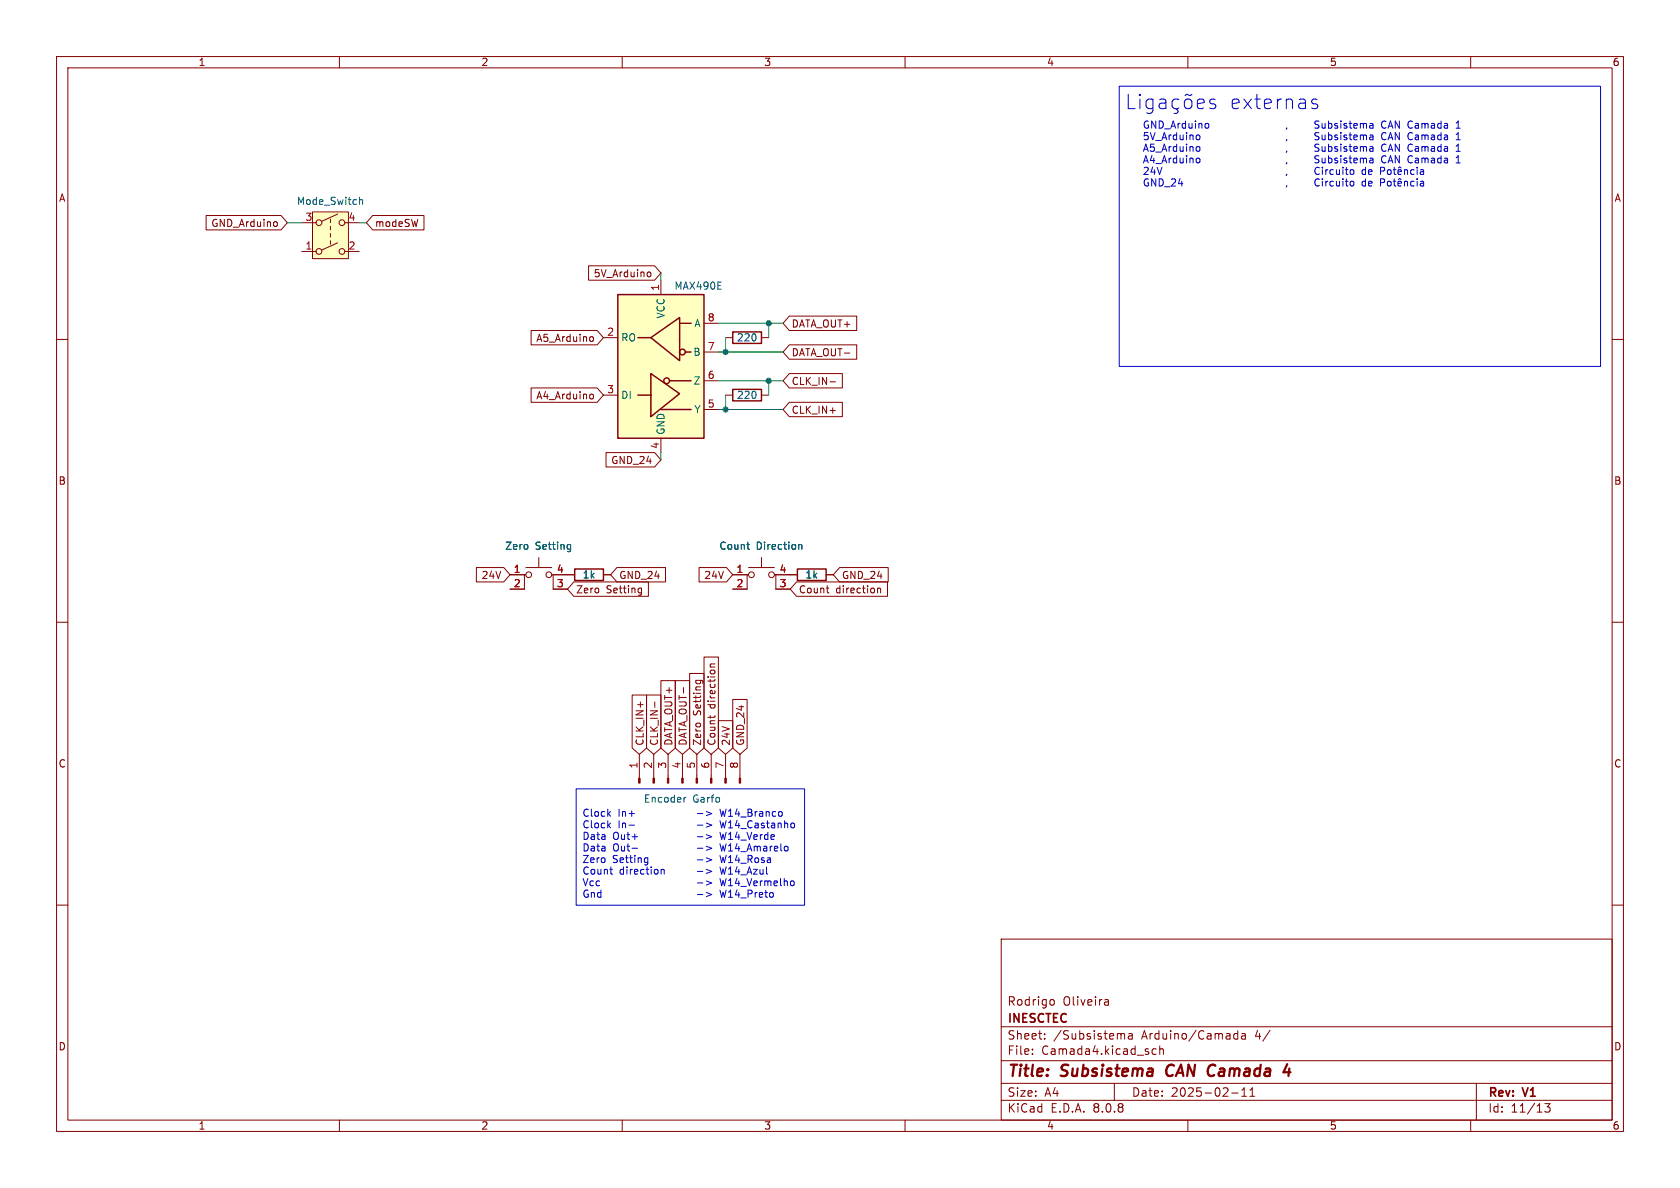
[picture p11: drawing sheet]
<svg xmlns="http://www.w3.org/2000/svg" width="297mm" height="210mm" viewBox="0 0 297 210" stroke-linecap="round" stroke-linejoin="round" font-family="sans-serif">
<g fill="none" stroke="#840000" stroke-width=".18">
<path d="M10 10h277v190h-277zM12 12h273v186h-273zM60 10v2M110 10v2M160 10v2M210 10v2M260 10v2M10 60h2M285 60h2M95.2 98.6v1.7M10 110h2M90.2 101.6h2.5"/>
<path d="M93 101.6h-.3v2.5h-2.5M93 100.3h4.5M97.5 101.6h.3v2.5h2.5M97.8 101.6h3.8M106.7 101.6h1.2M285 110h2M10 160h2M177 166h108v32h-108zM185.9 176.7l.3 .1 .2 .2-.1 .6-.4 .1M195.5 176.7h.2l.3 .2v.8M196 177.6l-.5 .1M196 177.1h-.5"/>
<path d="M285 160h2M60 198v2M110 198v2M160 198v2M177 194.5h108M177 191.5h108M177 187.5h108M177 181.5h108M182.5 186.3v.1M182.5 185.5v.1M184.7 183.6v.1M184.7 182.8v.1"/>
<path d="M197 191.5v3M198.4 182.7l.3 .1 .1 .1v.8M199.5 182.8h.6l.1 .9M200.2 183.1h-.5a.29 .29 0 0 0-.2 .3 .29 .29 0 0 0 .2 .3l.5-.1M204.4 185.5l-.4-.1-.3 .3v.4l.1 .2h.6M205 185.5l.2-.1 .4 .1 .1 .9M205 184.9v1.5M210 198v2M217.7 193.2h1.2M218.2 183.6l.2 .1 .4-.1M218.8 182.8l-.4-.1-.2 .1M218.8 182.2v1.5"/>
<path d="M219.5 182.8h.6l.1 .9M219.5 193.8h.9M219.5 192.7l.5-.4v1.5M220.2 183.1h-.5a.29 .29 0 0 0-.2 .3 .29 .29 0 0 0 .2 .3l.5-.1M221 193.8h.8M221 192.7l.4-.4v1.5M260 198v2M261 191.5v6.5M273.1 195.1h.9l-.5 .6 .5 .1v.7l-.3 .1h-.4l-.2-.1"/>
<circle cx="93.5" cy="101.6" r=".51"/>
<circle cx="97" cy="101.6" r=".51"/>
</g>
<path d="M206.5 188.5a1.27 1.27 0 0 0 0 1.6M227.6 188.1l-.7 1.4h1.2M227.9 188.9l-.1 1.3" fill="none" stroke="#840000" stroke-width=".4"/>
<path d="M101.6 100.6h5.1v2h-5.1z" fill="none" stroke="#840000" stroke-width=".25"/>
<path d="M100.5 96.3h.4M100.9 96.3v1l-.3 .2M100.9 97l-.4 .1" fill="none" stroke="#006464" stroke-width=".18"/>
<path d="M109.2 52.1h15.3v25.4h-15.3z" fill="#ffffc2"/>
<g fill="none" stroke="#840000" stroke-width=".25">
<path d="M109.2 52.1h15.3v25.4h-15.3zM112.8 59.7h2.3M115.1 59.7l5-3.6v7.7zM120.1 57.2h2.1M129.5 58.7h5.1v2h-5.1zM112.8 69.9h2.3M115.1 66l5 3.6-5 4.1zM116.8 72.4h5.4M118.4 67.3h3.8M121.2 62.2h1M129.5 68.8h5.1v2.1h-5.1zM141 100.6h5v2h-5z"/>
<circle cx="117.9" cy="67.3" r=".51"/>
<circle cx="120.7" cy="62.2" r=".51"/>
</g>
<g fill="none" stroke="#840000" stroke-width=".18">
<path d="M106.7 59.7h2.5M116.8 49.5v2.6M124.5 57.2h2.5M128.3 59.7h1.2M134.6 59.7h1.3M106.7 69.9h2.5M116.8 77.5v2.5M124.5 72.4h2.5M124.5 67.3h2.5M124.5 62.2h2.5M128.3 69.9h1.2M134.6 69.9h1.3"/>
<path d="M139.7 101.6h1.3M146 101.6h1.3"/>
</g>
<path d="M55.2 37.5h6.4v8.2h-6.4z" fill="#ffffc2"/>
<g fill="none" stroke="#840000" stroke-width=".18">
<path d="M36.4 38.1h13.3l1.1 1.3-1.1 1.2h-13.3zM48.8 39.2l.2 .2v.4l-.2 .2M53.3 39.4h2.6M55.2 37.5h6.4v8.2h-6.4zM58.4 38.7v.7M59.7 37.8l-2.8 1.3M61 39.4h2.5M65.9 38.1h9.1v2.5h-9.1l-1.1-1.2zM53.3 44.5h2.6M58.4 40v.6M58.4 41.3v.6M58.4 42.5v.7"/>
<path d="M59.7 42.9l-2.8 1.3M61 44.5h2.5M93.9 58.4h11.7l1.1 1.3-1.1 1.3h-11.7zM104.1 47h11.6l1.1 1.3-1.1 1.2h-11.6zM104.5 59.5l.3 .1 .1 .2-.1 .4-.3 .2M114.6 48.1h.3l.2 .2-.1 .5-.4 .1M139.5 55.9h12v2.5h-12l-1.1-1.2zM93.9 68.6h11.7l1.1 1.3-1.1 1.2h-11.7zM104.5 69.7h.3l.1 .2-.1 .5-.3 .1M139.5 61h12v2.5h-12l-1.1-1.3zM139.5 71.1h9.4v2.6h-9.4l-1.1-1.3zM139.5 66h9.4v2.6h-9.4l-1.1-1.3z"/>
<path d="M146.7 72.6h1M146.7 67.5h1M107.1 80h8.6l1.1 1.3-1.1 1.3h-8.6zM134.6 98.6v1.7M84.2 100.3h4.9l1.1 1.3-1.1 1.3h-4.9zM90.2 101.6h2.5M90.2 104.1h2.5M97.8 101.6h3.8M97.8 104.1h2.5M101.4 102.9h13.2v2.5h-13.2l-1.1-1.3zM106.7 101.6h1.2M109.1 100.3h8.6v2.6h-8.6l-1.2-1.3z"/>
<path d="M113 104h.4M113.4 104.7l-.4 .1M113.4 104v1l-.2 .2M121.9 119.1h2.6v13.1l-1.3 1.2-1.3-1.2zM123.6 100.3h4.8l1.1 1.3-1.1 1.3h-4.8zM124.5 116.1h2.5v16.1l-1.3 1.2-1.2-1.2zM125.6 117.9h.8M126.4 117.4h-.8v.3l.1 .2M129.5 101.6h2.6M132.3 101.6h-.2v2.5h-2.6M132.3 100.3h4.6M136.9 101.6h.3v2.5h2.5"/>
<path d="M137.2 101.6h3.8M140.8 102.9h16.1v2.5h-16.1l-1.1-1.3zM146 101.6h1.3M146.1 104h.5M146.4 104.8h.2M148.4 100.3h8.6v2.6h-8.6l-1.1-1.3zM155.1 104.1l.2-.1h.3l.1 .8M155.1 104v.8M111.8 122.9h2.5v9.3l-1.3 1.2-1.2-1.2zM113 133.4v4.2M113.2 124.1v.9M114.3 122.9h2.5v9.3l-1.2 1.2-1.3-1.2z"/>
<path d="M115.6 133.4v4.2M115.8 124.1v.9M116.8 120.3h2.6v11.9l-1.3 1.2-1.3-1.2zM118.1 133.4v4.2M119.4 120.3h2.5v11.9l-1.3 1.2-1.2-1.2zM120.6 133.4v4.2M123 120.3h1l.3 .2M123.1 120.3l-.1 .3M123.2 133.4v4.2M123.8 120.3l.1 .3M125.6 126.5v.5M125.7 133.4v4.2"/>
<path d="M126.4 126.5l-.1 .2M127 127.4h2.5v4.8l-1.2 1.2-1.3-1.2zM128.3 133.4v4.2M129.5 123.6h2.6v8.6l-1.3 1.2-1.3-1.2zM130.8 133.4v4.2"/>
<circle cx="56.4" cy="39.4" r=".51"/>
<circle cx="60.5" cy="39.4" r=".51"/>
<circle cx="56.4" cy="44.5" r=".51"/>
<circle cx="60.5" cy="44.5" r=".51"/>
<circle cx="132.8" cy="101.6" r=".51"/>
<circle cx="136.4" cy="101.6" r=".51"/>
</g>
<path d="M63.6 34.9v1.2M63.6 35.4l.1-.1 .3 .1 .1 .7M100.5 96.3h.4M100.9 97l-.4 .1M100.9 96.3v1l-.3 .2M132 96.3h.5M132.3 97l.2 .1M141.2 96.4l.2-.1h.3l.1 .8M141.2 96.3v.8M121.3 141l-.4 .2" fill="none" stroke="#006464" stroke-width=".18"/>
<g fill="#840000" stroke="#840000" stroke-width=".18">
<path d="M130.7 137.6h.2v.8h-.2z"/>
<path d="M128.1 137.6h.3v.8h-.3z"/>
<path d="M125.6 137.6h.3v.8h-.3z"/>
<path d="M123.1 137.6h.2v.8h-.2z"/>
<path d="M120.5 137.6h.3v.8h-.3z"/>
<path d="M118 137.6h.2v.8h-.2z"/>
<path d="M115.4 137.6h.3v.8h-.3z"/>
<path d="M112.9 137.6h.3v.8h-.3z"/>
</g>
<g fill="none" stroke="#0000c2" stroke-width=".18">
<path d="M197.9 15.2h85.1v49.6h-85.1zM199.5 16.7v2.5h1.2M201.5 16.7v.2M201.5 17.5v1.7M201.5 16.7l-.1 .1 .1 .1M201.5 16.7l.1 .1-.1 .1M203.8 17.6l-.7-.1-.5 .5v.7l.2 .4 .3 .1 .7-.1M203.8 17.5v2.1a.69 .69 0 0 1-1.1 .3M205 17.6l.3-.1 .7 .1 .1 .3v1.3M206.1 18.1l-.8 .1a.5 .5 0 0 0-.4 .5 .5 .5 0 0 0 .4 .5l.8-.1M207.9 19.3l.4 .4-.1 .2-.6 .2M208.4 17.6l-.7-.1-.5 .5v.7l.2 .4 .3 .1 .7-.1"/>
<path d="M209.5 17.8a.69 .69 0 0 1 .7-.3 .69 .69 0 0 1 .5 .5v.7a.69 .69 0 0 1-.7 .5 .69 .69 0 0 1-.6-.5v-.7zM210.7 16.7l-.4 .2-.4-.2-.4 .2M211.7 18.4l1.2-.3-.1-.5-.8-.1-.3 .4v.9l.1 .3 .2 .1 .8-.1M214.8 17.6l-.6-.1-.3 .4 .1 .3 .8 .3 .1 .2-.1 .4-.2 .1-.7-.1M232 18.2l.8 .3 .2 .3-.4 .4-.7-.1M232 17.6l.2-.1 .6 .1M211.7 25.9l.3 .1 .1 .1v.5l-.4 .2M211.7 27.9l.3 .1 .1 .2v.5l-.4 .1M211.9 23.9l.2 .2v.4l-.1 .1-.3 .1M213.5 21.8l.2 .3v.3l-.2 .3M227.5 22.6l-.1 .2M227.5 24.6l-.1 .3"/>
<path d="M227.5 26.7l-.1 .2M227.5 28.7l-.1 .3M227.5 30.8l-.1 .2M227.5 32.8l-.1 .3M233.2 21.5l-.5-.1-.2 .1v.4l.6 .2 .1 .3-.3 .3-.5-.1M233.2 23.5l-.5-.1-.2 .2v.3l.6 .3 .1 .3-.3 .2-.5-.1M233.2 25.5h-.5l-.2 .1v.4l.6 .2 .1 .3-.3 .3-.5-.1M233.2 27.6l-.5-.1-.2 .1v.4l.6 .3 .1 .3-.3 .2-.5-.1M233.7 21.8l.1 .8 .3 .1 .2-.2M233.7 23.9l.1 .7 .3 .1 .2-.1M233.7 25.9l.1 .8 .3 .1 .2-.2M233.7 27.9l.1 .8 .3 .1 .2-.1"/>
<path d="M234.3 21.8v.9M234.3 23.9v.8M234.3 25.9v.9M234.3 27.9v.9M234.9 21.9l.3-.1 .3 .3-.1 .5h-.5M234.9 21.4v1.3M234.9 23.4v1.3M234.9 25.5v1.3M234.9 27.5v1.3M234.9 23.9h.3l.3 .2-.1 .5h-.5M234.9 26l.3-.1 .3 .2-.1 .6h-.5M234.9 28l.3-.1 .3 .3-.1 .5h-.5"/>
<path d="M235.7 30.1l-.3-.1-.3 .2 .1 .6h.5M236.3 30v.8h.3l.2-.1M236.4 21.9l-.3-.1-.1 .2v.2l.4 .1v.3h-.4M236.4 23.9h-.3l-.1 .1v.2l.4 .1v.3h-.4M236.4 26l-.3-.1-.1 .2v.2l.4 .1v.3h-.4M236.4 28l-.3-.1-.1 .2v.2l.4 .1v.3h-.4M236.8 30v.8M237 21.4v.1M237 21.8v.9M237 23.4v.2M237 23.9v.8M237 25.5v.1"/>
<path d="M237 25.9v.9M237 27.5v.1M237 27.9v.9M237.4 29.6v.1M237.4 30v.8M237.8 30h.5M238 29.6v1.1l.3 .1M238.1 21.9l-.3-.1-.2 .2 .1 .2 .4 .1v.3h-.5M238.1 23.9h-.3l-.2 .1 .1 .2 .4 .1v.3h-.5M238.1 26l-.3-.1-.2 .2 .1 .2 .4 .1v.3h-.5M238.1 28l-.3-.1-.2 .2 .1 .2 .4 .1v.3h-.5M238.5 21.8h.5"/>
<path d="M238.5 23.9h.5M238.5 25.9h.5M238.5 27.9h.5M238.7 21.4v1.1l.3 .2M238.7 23.4v1.1l.3 .2M238.7 25.5v1.1l.3 .2M238.7 27.5v1.1l.3 .2M238.7 32.3l.2-.3 .3 .1 .1 .2-.1 .5-.3 .1-.2-.3M238.7 30.1l.2-.1 .4 .1v.5l-.1 .2h-.3l-.2-.1zM239.3 22.2l.6-.1v-.2l-.4-.1-.2 .2 .1 .6h.5M239.3 24.3l.6-.1v-.3h-.4l-.2 .1 .1 .6h.5M239.3 26.3l.6-.1v-.2l-.4-.1-.2 .2 .1 .6h.5"/>
<path d="M239.3 28.4l.6-.1v-.3l-.4-.1-.2 .2 .1 .6h.5M240.5 21.9l.4-.1 .1 .2M240.5 21.8v.9M240.5 23.9v.8M240.5 25.9v.9M240.5 27.9v.9M240.5 24l.4-.1 .1 .1M240.5 26l.4-.1 .1 .2M240.5 28.1l.4-.2 .1 .2M241 22l.2-.2 .3 .1 .1 .8M241 22v.7M241 24v.7"/>
<path d="M241 26.1v.7M241 28.1v.7M241 24l.2-.1h.3l.1 .8M241 26.1l.2-.2 .3 .1 .1 .8M241 28.1l.2-.2 .3 .1 .1 .8M241.3 30l-.4 .1-.1 .1 .1 .5 .4 .1M241.4 32.1l-.4-.1-.2 .3 .1 .5h.5M241.4 31.6v1.3M241.9 32.5l.6-.2v-.2l-.4-.1-.2 .2 .1 .6h.5M242.2 21.9h.5v.8M242.2 26h.5v.8M242.2 23.9h.5v.8"/>
<path d="M242.2 28h.5v.8M242.7 22.1l-.4 .1-.2 .2 .2 .3 .4-.1M242.7 26.2l-.4 .1-.2 .1 .2 .4 .4-.1M242.7 24.2h-.4l-.2 .2 .2 .3 .4-.1M242.7 28.3h-.4l-.2 .2 .2 .3 .4-.1M244.1 32.3l.6-.1 .1-.2-.1-.3-.6-.1v1.3M244.8 29.8l-.1 .4h-.6M245.3 30.1l.2-.1 .4 .1v.5l-.1 .2h-.3l-.2-.1zM246.3 30h.5M246.5 29.6v1.1l.3 .1M247.1 30.4l.6-.1v-.2l-.4-.1-.2 .2 .1 .6h.5M248.3 30.1l.2-.1 .3 .1v.7"/>
<path d="M248.3 32.2l.2-.2 .3 .1v.8M248.3 30v.8M248.3 32v.9M250 30.1l-.4-.1-.2 .2 .1 .6h.5M250 32.1l-.4-.1-.2 .3 .1 .5h.5M250.5 30v.8M250.5 31.6v.1M250.5 32v.9M251.1 30.1h.5l.1 .7M251.1 32.1h.5l.1 .8M251.7 30.3l-.4 .1-.2 .1 .2 .3h.4M251.7 32.3l-.4 .1-.2 .2 .2 .3 .4-.1"/>
<path d="M101.9 139.4h40.3v20.6h-40.3zM107.6 143.8l.3 .5M107.6 145.9l.3 .4M107.9 143.5l-.5 .4M107.9 145.5l-.5 .5M108.2 154.5h.1M111.2 145.9h1M111.7 150h1M114.2 151.6l.3 .1M114.5 151.6v1.1l-.2 .2M114.5 152.4l-.3 .1M123.3 143.8h1"/>
<path d="M123.3 145.9h1M123.3 147.9h1M123.3 150h1M123.3 152h1M123.3 154h1M123.3 156.1h1M123.3 158.1h1M124.9 143.5l.9 .3-.9 .4M124.9 145.5l.9 .4-.9 .3M124.9 147.5l.9 .4-.9 .4M124.9 149.6l.9 .4-.9 .3M124.9 153.7l.9 .3-.9 .4"/>
<path d="M124.9 155.7l.9 .4-.9 .4M124.9 157.8l.9 .3-.9 .4M127.3 143l.3 1.3M127.3 145.1l.3 1.2M127.3 147.1l.3 1.3 .2-.9 .3 .9M127.3 149.2l.3 1.2 .2-.9 .3 .9M127.3 153.3l.3 1.2 .2-.9 .3 .9 .3-1.2M135.1 151.7l-.3-.1-.2 .2 .1 .2 .4 .1v.3h-.5M135.7 151.7h.5v.8M136.2 151.9l-.4 .1-.2 .2 .2 .3 .4-.1M136.6 157.8l.1 .2-.1 .6M139.9 155.8l.3-.1 .2 .3v.3l-.2 .3-.3-.1-.2-.2z"/>
</g>
<path d="M50.8 39.4h2.5M63.5 39.4h1.3M116.8 48.3v1.2M127 57.2h11.4M128.3 59.7v2.5M135.9 57.2v2.5M127 62.2h11.4M127 67.3h11.4M127 72.4h11.4M128.3 69.9v2.5M135.9 67.3v2.6M116.8 80v1.3" fill="none" stroke="#009600" stroke-width=".18"/>
<g fill="#009600" stroke="#009600" stroke-width=".18">
<circle cx="135.9" cy="67.3" r=".46"/>
<circle cx="128.3" cy="72.4" r=".46"/>
<circle cx="135.9" cy="57.2" r=".46"/>
<circle cx="128.3" cy="62.2" r=".46"/>
</g>
<text font-size="3.5" fill="#0000c2" x="217.3" y="19.5">externas</text>
<g font-size="2.8" fill="#840000">
<text x="178" y="190.9">Title:</text>
<text x="187.7" y="190.9">Subsistema</text>
<text x="207" y="190.9">CAN Camada</text>
</g>
<g font-size="2.1" fill="#840000">
<text x="178" y="178">Rodrigo</text>
<text x="187.9" y="178">Oliveira</text>
<text x="178" y="184">Sheet:</text>
<text x="178" y="181.2">INESCTEC</text>
<text x="186.2" y="184">/Subsistema</text>
<text x="201.9" y="184">Arduino/Camada</text>
<text x="222" y="184">4/</text>
<text x="178" y="186.7">File:</text>
<text x="184.1" y="186.7">Camada4.kicad_sch</text>
<text x="178" y="196.9">KiCad</text>
<text x="178" y="194.1">Size:</text>
<text x="184.7" y="194.1">A4</text>
<text x="185.7" y="196.9">E.D.A.</text>
<text x="193.3" y="196.9">8.0.8</text>
<text x="200" y="194.1">Date:</text>
<text x="207" y="194.1">2025-02-11</text>
<text x="263" y="194.3">Rev:</text>
<text x="263" y="196.9">Id:</text>
<text x="267.1" y="196.9">11/13</text>
<text x="269.4" y="194.3">V1</text>
</g>
<g font-size="1.8" fill="#840000">
<text x="35" y="11.9">1</text>
<text x="85" y="11.9">2</text>
<text x="135" y="11.9">3</text>
<text x="185" y="11.9">4</text>
<text x="235" y="11.9">5</text>
<text x="285" y="11.9">6</text>
<text x="10.3" y="35.9">A</text>
<text x="285.3" y="35.9">A</text>
<text x="37.3" y="40.3">GND_Arduino</text>
<text x="66.2" y="40.3">modeSW</text>
<text x="104.9" y="49.2">5V_Arduino</text>
<text x="139.9" y="58.1">DATA_OUT+</text>
<text x="94.7" y="60.6">A5_Arduino</text>
<text x="139.9" y="63.2">DATA_OUT-</text>
<text x="94.7" y="70.8">A4_Arduino</text>
<text x="139.9" y="68.3">CLK_IN-</text>
<text x="139.9" y="73.3">CLK_IN+</text>
<text x="108" y="82.2">GND_24</text>
<text x="10.3" y="85.9">B</text>
<text x="285.3" y="85.9">B</text>
<text x="85" y="102.6">24V</text>
<text x="101.8" y="105.1">Zero</text>
<text x="107.2" y="105.1">Setting</text>
<text x="109.4" y="102.6">GND_24</text>
<text x="124.4" y="102.6">24V</text>
<text x="141.1" y="105.1">Count</text>
<text x="147.7" y="105.1">direction</text>
<text x="148.7" y="102.6">GND_24</text>
<text x="126.7" y="125.3" transform="rotate(-90 126.7 125.3)">direction</text>
<text x="114" y="131.9" transform="rotate(-90 114 131.9)">CLK_IN+</text>
<text x="116.5" y="131.9" transform="rotate(-90 116.5 131.9)">CLK_IN-</text>
<text x="119.1" y="131.9" transform="rotate(-90 119.1 131.9)">DATA_OUT+</text>
<text x="121.6" y="131.9" transform="rotate(-90 121.6 131.9)">DATA_OUT-</text>
<text x="124.1" y="131.9" transform="rotate(-90 124.1 131.9)">Zero</text>
<text x="124.1" y="126.5" transform="rotate(-90 124.1 126.5)">Setting</text>
<text x="126.7" y="131.9" transform="rotate(-90 126.7 131.9)">Count</text>
<text x="129.2" y="131.9" transform="rotate(-90 129.2 131.9)">24V</text>
<text x="131.8" y="131.9" transform="rotate(-90 131.8 131.9)">GND_24</text>
<text x="10.3" y="135.9">C</text>
<text x="285.3" y="135.9">C</text>
<text x="10.3" y="185.9">D</text>
<text x="285.3" y="185.9">D</text>
<text x="35" y="199.9">1</text>
<text x="85" y="199.9">2</text>
<text x="135" y="199.9">3</text>
<text x="185" y="199.9">4</text>
<text x="235" y="199.9">5</text>
<text x="285" y="199.9">6</text>
</g>
<g font-size="1.8" fill="#0000c2">
<text x="201.9" y="23.1">GND_Arduino</text>
<text x="244.1" y="23.1">CAN Camada</text>
<text x="257.7" y="23.1">1</text>
<text x="201.9" y="25.1">5V_Arduino</text>
<text x="201.9" y="27.2">A5_Arduino</text>
<text x="201.9" y="29.2">A4_Arduino</text>
<text x="244.1" y="25.1">CAN Camada</text>
<text x="244.1" y="27.2">CAN Camada</text>
<text x="244.1" y="29.2">CAN Camada</text>
<text x="257.7" y="25.1">1</text>
<text x="257.7" y="27.2">1</text>
<text x="257.7" y="29.2">1</text>
<text x="201.9" y="31.2">24V</text>
<text x="201.9" y="33.3">GND_24</text>
<text x="206.6" y="31.2">,</text>
<text x="228.4" y="31.2">Circuito</text>
<text x="232.2" y="33.3">Circuito</text>
<text x="241.7" y="31.2">de</text>
<text x="245.5" y="33.3">de</text>
<text x="102.9" y="144.6">Clock</text>
<text x="102.9" y="146.6">Clock</text>
<text x="102.9" y="148.7">Data</text>
<text x="108.3" y="148.7">Out+</text>
<text x="109.2" y="144.6">In+</text>
<text x="109.2" y="146.6">In-</text>
<text x="127.9" y="144.6">W14_Branco</text>
<text x="127.9" y="146.6">W14_Castanho</text>
<text x="128.5" y="148.7">W14_Verde</text>
<text x="102.9" y="150.7">Data</text>
<text x="102.9" y="152.8">Zero</text>
<text x="102.9" y="154.8">Count</text>
<text x="108.3" y="152.8">Setting</text>
<text x="108.3" y="150.7">Out-</text>
<text x="109.5" y="154.8">direction -&gt;</text>
<text x="125.2" y="152.8">W14_Rosa</text>
<text x="128.5" y="150.7">W14_Amarelo</text>
<text x="128.7" y="154.8">W14_Azul</text>
<text x="102.9" y="156.9">Vcc</text>
<text x="102.9" y="158.9">Gnd</text>
<text x="126.6" y="156.9">W14_Vermelho</text>
<text x="127.2" y="158.9">W14_Preto</text>
</g>
<g font-size="1.8" fill="#006464">
<text x="52.4" y="36.4">Mode_Switch</text>
<text x="119.1" y="51.4">MAX490E</text>
<text x="117.7" y="56.4" transform="rotate(-90 117.7 56.4)">VCC</text>
<text x="122.7" y="58">A</text>
<text x="109.7" y="60.6">RO</text>
<text x="122.5" y="63.1">B</text>
<text x="130.2" y="60.6">220</text>
<text x="109.7" y="70.7">DI</text>
<text x="122.5" y="68.2">Z</text>
<text x="130.2" y="70.7">220</text>
<text x="117.7" y="77" transform="rotate(-90 117.7 77)">GND</text>
<text x="122.7" y="73.3">Y</text>
<text x="89.2" y="97.4">Zero</text>
<text x="94.6" y="97.4">Setting</text>
<text x="127.1" y="97.4">Count</text>
<text x="133.7" y="97.4">Direction</text>
<text x="102.9" y="102.5">1k</text>
<text x="142.3" y="102.5">1k</text>
<text x="113.7" y="142.1">Encoder</text>
<text x="122.5" y="142.1">Garfo</text>
</g>
<g font-size="1.8" fill="#a90000">
<text x="53.9" y="39.1">3</text>
<text x="61.5" y="39.1">4</text>
<text x="53.9" y="44.2">1</text>
<text x="61.5" y="44.2">2</text>
<text x="116.6" y="51.5" transform="rotate(-90 116.6 51.5)">1</text>
<text x="107.2" y="59.4">2</text>
<text x="125" y="56.9">8</text>
<text x="125" y="62">7</text>
<text x="107.2" y="69.6">3</text>
<text x="125" y="67.1">6</text>
<text x="125" y="72.1">5</text>
<text x="116.6" y="79.4" transform="rotate(-90 116.6 79.4)">4</text>
<text x="90.7" y="101.3">1</text>
<text x="98.4" y="101.3">4</text>
<text x="130.1" y="101.3">1</text>
<text x="137.7" y="101.3">4</text>
<text x="90.7" y="103.9">2</text>
<text x="98.4" y="103.9">3</text>
<text x="130.1" y="103.9">2</text>
<text x="137.7" y="103.9">3</text>
<text x="112.8" y="136" transform="rotate(-90 112.8 136)">1</text>
<text x="115.3" y="136" transform="rotate(-90 115.3 136)">2</text>
<text x="117.9" y="136" transform="rotate(-90 117.9 136)">3</text>
<text x="120.4" y="136" transform="rotate(-90 120.4 136)">4</text>
<text x="122.9" y="136" transform="rotate(-90 122.9 136)">5</text>
<text x="125.5" y="136" transform="rotate(-90 125.5 136)">6</text>
<text x="128" y="136" transform="rotate(-90 128 136)">7</text>
<text x="130.6" y="136" transform="rotate(-90 130.6 136)">8</text>
</g>
</svg>
